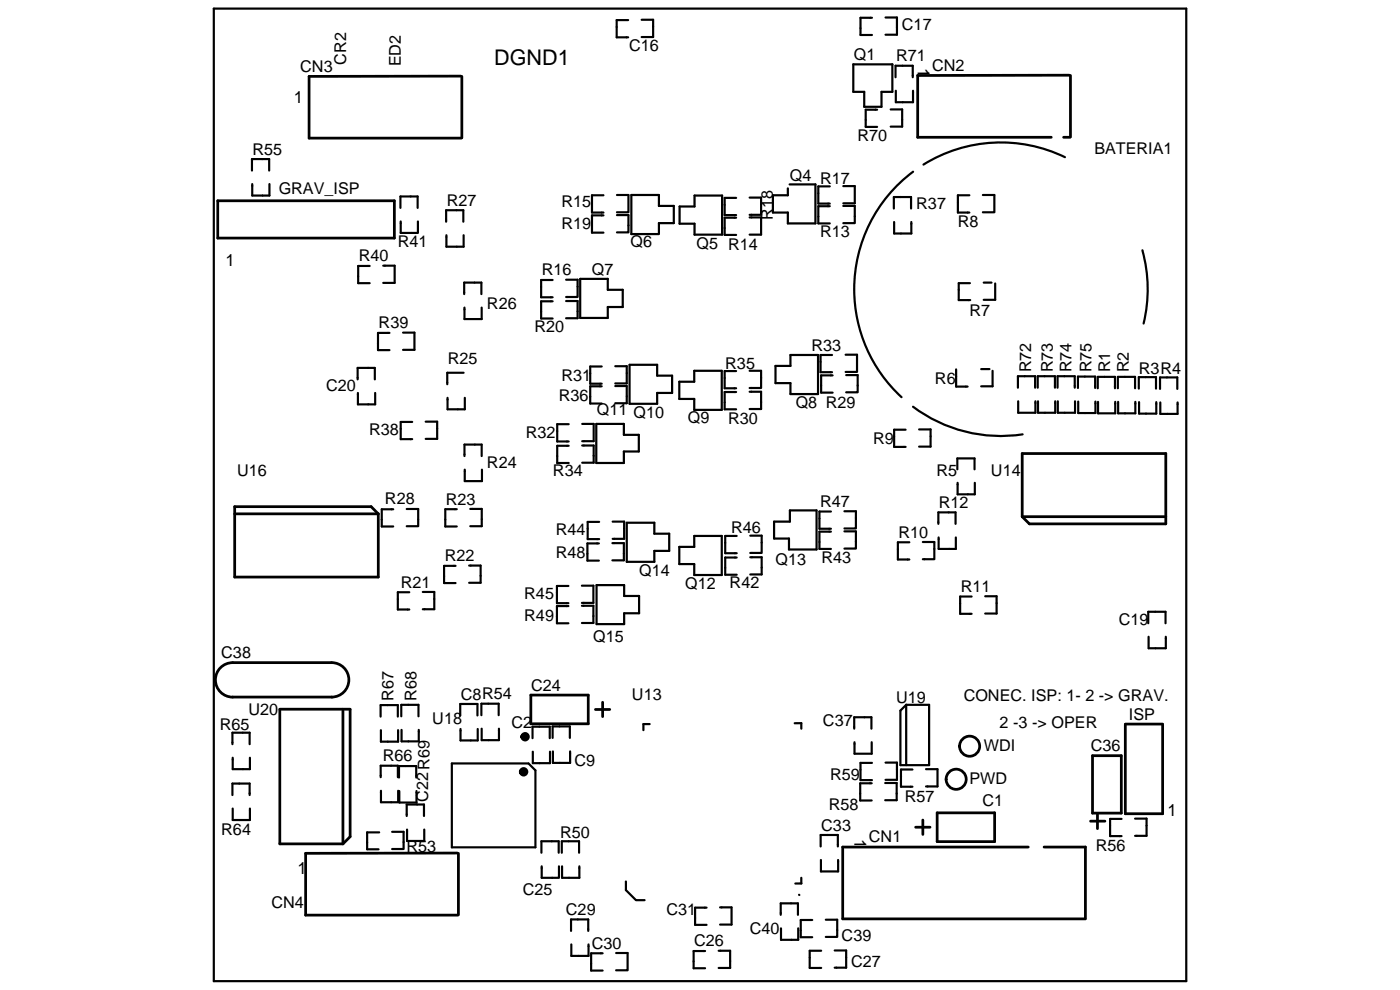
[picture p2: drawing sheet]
<svg xmlns="http://www.w3.org/2000/svg" width="420mm" height="297mm" viewBox="0 0 420 297" stroke-linecap="round" stroke-linejoin="round" font-family="sans-serif">
<g fill="none" stroke="#000" stroke-width=".65">
<path d="M188.5 6h-3.4v5.2h3.4M192.6 5.9h3.4v5.2h-3.4M261.7 5.3h-3.5v5.2h3.5M265.8 5.2h3.4v5.2h-3.4M263.2 32.9h-3.4v5.2h3.4M267.3 32.8h3.5v5.2h-3.5M268.8 23.2v-3.5h5.1v3.5M274 27.2v3.5h-5.2v-3.5M75.6 51.2v-3.5h5.2v3.5M80.9 55.2v3.5h-5.2v-3.5M181.1 58.6h-3.4v5.2h3.4M185.2 58.5h3.4v5.2h-3.4"/>
<path d="M220.9 59.4h-3.4v5.1h3.4M225 59.3h3.4v2.1v3.1h-3.4M249 55.9h-3.4v5.2h3.4M253.1 55.8h3.4v5.2h-3.4M290.9 58.6h-3.4v5.2h3.4M295 58.5h3.4v5.2h-3.4M110.9 79.8h-3.4v5.2h3.4M115 79.7h3.4v5.2h-3.4M120.2 62.4v-3.5h5.1v3.5M120.3 66.4v3.5h3.1h2v-3.5M139.1 66.5v-3.4h-5.2v3.4M139.1 70.6v3.4h-5.1v-3.4"/>
<path d="M181.1 64.6h-3.4v5.2h3.4M185.2 64.5h3.4v5.2h-3.4M220.9 65.3h-3.4v5.2h3.4M225 65.2h3.4v5.2h-3.4M249 61.9h-3.4v5.1h3.4M253.1 61.8h3.4v5.2h-3.4M268.3 62.6v-3.5h5.1v3.5M268.3 66.6v3.5h5.2v-3.5M116.9 99.9h-3.5v5.2h3.5M121 99.8h3.4v5.2h-3.4M139.4 92.3v3.4h5.2v-3.4M144.5 88.2v-3.4h-5.2v3.4"/>
<path d="M165.9 84h-3.5v5.2h3.5M165.9 90.4h-3.5v5.2h3.5M169.9 90.3h3.4v5.2h-3.4M169.9 83.9h3.4v5.2h-3.4M291.1 85h-3.4v5h3.5M295.2 84.8h2.4M298.7 85v5h-3.5M112.5 113.8v-3.4h-5.2v3.4M112.6 117.9v3.4h-5.2v-3.4M134.3 119.4v3.4h5.2v-3.4M139.1 111.8h-4.9v3.5M180.6 115.9h-3.5v5.2h3.5"/>
<path d="M180.6 110h-3.5v5.1h3.5M184.6 109.9h3.5v5.1h-3.5M184.6 115.8h3.5v5.2h-3.5M220.9 117.6h-3.4v5.2h3.4M220.9 111.3h-3.4v5.2h3.4M225 111.3h3.4v5.1h-3.4M225 117.5h3.4v5.2h-3.4M249.7 106.5h-3.4v5.2h3.4M249.9 112.6h-3.5v5.2h3.5M253.8 106.4h3.4v5.2h-3.4M253.9 112.5h3.5v5.2h-3.5M286.9 110.8v5.2h3.5"/>
<path d="M294.5 110.7h2.5M297.9 111.3v4.6h-3.4M305.5 116.3v-3.4h5.2v3.4M311.4 116.3v-3.4h5.2v3.4M317.4 116.3v-3.4h5.1v3.4M323.5 116.4v-3.4h5.2v3.4M329.4 116.5v-3.4h5.2v3.4M335.5 116.5v-3.4h5.1v3.4M341.8 116.6v-3.4h5.1v3.4M348.1 116.7v-3.5h5.2v3.5M123.7 126.6h-3.4v5.2h3.4M127.8 126.5h3.4v5.2h-3.4"/>
<path d="M144.6 136.8v-3.4h-5.2v3.4M170.7 133.8h-3.5v5.1h3.5M170.7 127.3h-3.5v5.2h3.5M174.7 127.2h3.5v5.2h-3.5M174.7 133.7h3.5v5.1h-3.5M271.8 128.9h-3.5v5.2h3.5M275.8 128.8h3.5v5.2h-3.5M305.6 120.4v3.4h5.1v-3.4M311.5 120.4v3.4h5.2v-3.4M317.5 120.4v3.4h5.1v-3.4M323.6 120.5v3.4h5.1v-3.4M329.5 120.6v3.4h5.2v-3.4"/>
<path d="M340.7 120.6v3.4h-5.1v-3.4M341.9 120.6v3.5h5.1v-3.5M348.2 120.7v3.5h5.2v-3.5M118 152.8h-3.4v5.2h3.4M122.1 152.7h3.4v3.1v2.1h-3.4M137.1 152.8h-3.5v5.2h3.5M141.1 152.7h3.5v5.2h-3.5M144.6 140.9v3.5h-5.1v-3.5M179.8 156.6h-3.4v5.2h3.4M183.9 156.5h3.4v5.2h-3.4M249.4 159.5h-3.5v5.2h3.5M249.4 153.5h-3.5v5.1h3.5"/>
<path d="M253.4 159.4h3.5v5.2h-3.5M253.4 153.4h3.5v5.2h-3.5M281.6 157.2v-3.5h5.2v3.5M287.3 140.8v-3.3h5.2v3.3M292.6 144.9v3.4h-5.2v-3.4M122.8 177.7h-3.4v5.2h3.4M126.9 177.6h3.4v5.2h-3.4M136.7 169.8h-3.4v5.1h3.4M140.8 169.7h3.4v5.2h-3.4M170.6 175.8h-3.5v5.2h3.5M174.6 175.7h3.5v5.2h-3.5M179.7 163h-3.4v5.2h3.4"/>
<path d="M183.8 163h3.4v5.1h-3.4M221.1 160.8h-3.5v5.2h3.5M221.1 167.3h-3.5v5.1h3.5M225.2 160.7h3.4v5.2h-3.4M225.2 167.2h3.4v5.2h-3.4M272.9 162.7h-3.4v5.2h3.4M277 162.6h3.4v5.2h-3.4M286.9 161.2v3.5h-5.2v-3.5M291.6 179h-3.4v5.2h3.4M295.7 178.9h3.4v5.2h-3.4M170.6 181.8h-3.5v5.2h3.5M174.6 181.8h3.5v5.1h-3.5"/>
<path d="M344.6 187v-3.4h5.2v3.4M344.7 191.1v3.4h5.2v-3.4M114.2 215v-3.4h5.2v3.4M119.5 219.1v3.4h-5.2v-3.4M120.4 214.9v-3.4h5.2v3.4M120.5 219v3.4h5.2v-3.4M143.3 214.7v-3.5h-5.2v3.5M143.4 218.7v3.5h-5.2v-3.5M144.5 214.6v-3.5h5.2v3.5M149.7 218.6v3.5h-5.1v-3.5M261.5 218.6v-3.4h-5.1v3.4M69.8 223.3v-3.5h5.1v3.5"/>
<path d="M69.8 238.5v-3.4h5.1v3.4M69.8 227.4v3.4h5.2v-3.4M114.2 233.2v-3.5h5.2v3.5M114.3 237.3v3.4h3.1h2.1v-3.4M119.7 233.3v-3.5h5.2v3.5M119.8 237.3v3.5h5.2v-3.5M135.6 229.1h23l2.1 2v23.1h-25.1zM159.8 221.5v-3.5h5.2v3.5M165.1 225.5v3.5h-5.2v-3.5M171 221.4v-3.4h-5.1v3.4M171.1 225.4v3.5h-5.2v-3.5M261.6 235h-3.4v5.2h3.4"/>
<path d="M261.6 222.7v3.4h-5.2v-3.4M261.7 228.9h-3.5v5.2h3.5M265.7 234.9h3.4v5.2h-3.4M265.8 228.8h3.4v5.2h-3.4M273.8 230.9h-3.4v5.2h3.4M277.9 230.8h3.5v5.2h-3.5M69.8 242.6v3.4h5.2v-3.4M113.8 249.7h-3.6v5.1h3.4M117.7 249.6h3.4v3.1v2h-3.4M127.2 244.8v-3.4h-5.1v3.4M127.3 248.9v3.4h-5.1v-3.4M162.5 255.9v-3.5h5.2v3.5"/>
<path d="M162.6 259.9v3.5h5.2v-3.5M173.8 255.9v-3.5h-5.2v3.5M173.9 259.9v3.5h-5.2v-3.5M251.4 254v-3.5h-5.1v3.5M251.5 258v3.5h-5.1v-3.5M336.6 245.7h-3.4v5.2h3.4M340.6 245.6h3.5v5.2h-3.5M176.5 279.3v-3.4h-5.1v3.4M212.1 272.3h-3.5v5.2h3.5M216.1 272.2h3.5v5.2h-3.5M234.3 274.5v-3.5h5.2v3.5M234.4 278.5v3.5h5.2v-3.5"/>
<path d="M243.8 276h-3.5v5.2h3.5M247.8 275.9h3.5v5.2h-3.5M176.6 283.4v3.4h-5.1v-3.4M180.9 286h-3.5v5.2h3.5M184.9 285.9h3.5v5.2h-3.5M211.6 285.3h-3.4v5.2h3.4M215.7 285.3h3.4v5.1h-3.4M246.5 285.3h-3.5v5.1h3.5M250.5 285.2h3.4v5.1h-3.4"/>
</g>
<g fill="none" stroke="#000" stroke-width=".83">
<path d="M138.3 22.8l-45.5 .1v18.5h45.6M138.6 22.9v18.5M320.9 22.6h-45.5v18.6h40.1M321.3 22.6v18.5M319.2 41.2h1.9M65.4 60.2h53v11.2h-53zM306.8 136.1h43.1v21.1h-41l-2.1-2.2zM70.4 152h41l2.1 2.2v18.9h-43.1zM70.4 154.2h43.1M306.8 155h43.1M99.5 198.8h-29.7a5.2 5.2 0 0 0-5.1 5.2 5.2 5.2 0 0 0 5.1 5.1h29.7M99.5 198.8a5.2 5.2 0 0 1 5.2 5.2 5.2 5.2 0 0 1-5.2 5.2"/>
<path d="M84 212.9v40.3h18.9M84 212.8h21.1M102.9 212.8v40.4M105.1 212.9v38.1l-2.2 2.2M159.3 208.6h17.2v8.6h-17.2zM178.7 212.9h4.3M180.9 210.7v4.3M337.7 217.3v26.9h11.2v-26.8M337.7 217.3h11.2M327.9 226.7h8.6v17.3h-8.6zM137.2 255.9l-45.5 .1v18.6h45.7M137.6 256v18.5"/>
<path d="M274.8 248.2h4.3M277 246v4.4M281.3 243.9h17.2v8.6h-17.2zM308.6 254.1h-55.7v21.6h72.8M313.3 254.1h12.4v21.6M327.3 246.4h4.3M329.4 244.3v4.3"/>
<circle cx="287" cy="233.8" r="3"/>
<circle cx="291" cy="223.9" r="3"/>
</g>
<g fill="none" stroke="#000" stroke-width=".66">
<path d="M64.2 2.6h291.8v291.8h-291.8zM256.1 19.3h11.7v8.3h-3.2v4.4h-5.2v-4.4h-3.3zM189.5 58.5h8.2v3.3h4.5v5.2h-4.5v3.2h-8.2zM237 55.3h7.7v11.7h-8.3v-3.2h-4.4v-5.2h4.4v-2.1M274 51.5a44 44 0 0 0-3.4 67.7M319.6 47.2a44 44 0 0 0-42.5 2.2M204 62h4.4v-3.3h8.3v11.7h-8.3v-3.3h-4.4zM342.9 75.1a44 44 0 0 1 .3 22M174.1 83.7h8.3v3.3h4.5v5.1h-4.5v3.3h-8.3zM188.9 109.5h8.3v3.2h4.5v5.2h-4.5v3.3h-8.3zM203.9 114.5h4.5v-3.2h8.2v11.7h-8.2v-3.3h-4.5zM232.7 109.8h4.5v-3.3h8.3v11.7h-8.3v-3.2h-4.5z"/>
<path d="M179 127.2h8.2v3.3h4.5v5h-4.5v3.4h-8.2zM274 122a43.9 43.9 0 0 0 32.9 8.3M188.1 156.8h8.3v3.3h4.4v5.2h-4.4v3.3h-8.3zM232.3 156.5h4.8v-3.4h8v11.8h-8.3v-3.3h-4.5zM179 175.6h8.3v3.2h4.5v5.2h-4.5v3.3h-8.3zM203.9 164.1h4.5v-3.3h8.2v11.7h-8.2v-3.3h-4.5zM195 217.3h-1.9v1.8M238.5 217h2v1.6M270.2 213.2l1.8-1.7h6.8v18.1h-8.6zM272 211.5v18.1M187.8 264.5v2.6l3.1 3h2.6M239.8 268.5h.1"/>
<path d="M240.5 263.4v1.7M240.5 265.1h-1.8"/>
</g>
<g fill="none" stroke="#000" stroke-width="1.6">
<circle cx="157.1" cy="231.6" r=".61"/>
<circle cx="157.6" cy="221.1" r=".61"/>
</g>
<text font-size="6.5" x="148.3" y="19.5">DGND1</text>
<g font-size="5.1">
<text x="275.4" y="20.3" transform="rotate(90 275.4 20.3)">1</text>
<text x="88.2" y="30.9">1</text>
<text x="67.7" y="79.9">1</text>
<text x="350.4" y="244.9">1</text>
<text x="256.5" y="251.7" transform="rotate(90 256.5 251.7)">1</text>
<text x="89.2" y="262.1">1</text>
</g>
<g font-size="4.9">
<text x="270.7" y="9.1">C17</text>
<text x="188.8" y="15.2">C16</text>
<text x="90.1" y="21.6">CN3</text>
<text x="103.9" y="19.5" transform="rotate(-90 103.9 19.5)">CR2</text>
<text x="120.3" y="19.9" transform="rotate(-90 120.3 19.9)">ED2</text>
<text x="256.3" y="18">Q1</text>
<text x="269" y="18.4">R71</text>
<text x="279.7" y="21.2">CN2</text>
<text x="75.8" y="46.5">R55</text>
<text x="257.3" y="42.3">R70</text>
<text x="328.4" y="46.2">BATERIA1</text>
<text x="83.6" y="58.3">GRAV_ISP</text>
<text x="237.1" y="54.4">Q4 R17</text>
<text x="134.1" y="61.8">R27</text>
<text x="168.5" y="62.1">R15</text>
<text x="275" y="62.6">R37</text>
<text x="168.5" y="68.6">R19</text>
<text x="231.9" y="66" transform="rotate(-90 231.9 66)">R18</text>
<text x="246.1" y="71.2">R13</text>
<text x="287.5" y="68.2">R8</text>
<text x="119.4" y="74.2">R41</text>
<text x="189.2" y="74.2">Q6</text>
<text x="209.1" y="74.6">Q5 R14</text>
<text x="107.7" y="78.4">R40</text>
<text x="162.6" y="82.7">R16</text>
<text x="177.6" y="82.4">Q7</text>
<text x="146.1" y="92.7">R26</text>
<text x="290.9" y="94.9">R7</text>
<text x="113.6" y="98.5">R39</text>
<text x="160.4" y="99.6">R20</text>
<text x="243.5" y="105.2">R33</text>
<text x="134.4" y="109.3">R25</text>
<text x="217.7" y="110.8">R35</text>
<text x="309.5" y="111.7" transform="rotate(-90 309.5 111.7)">R72</text>
<text x="315.9" y="111.7" transform="rotate(-90 315.9 111.7)">R73</text>
<text x="321.5" y="111.7" transform="rotate(-90 321.5 111.7)">R74</text>
<text x="327.6" y="111.7" transform="rotate(-90 327.6 111.7)">R75</text>
<text x="333.2" y="111.7" transform="rotate(-90 333.2 111.7)">R1</text>
<text x="338.8" y="111.7" transform="rotate(-90 338.8 111.7)">R2</text>
<text x="341.8" y="112.1">R3R4</text>
<text x="97.9" y="117.3">C20</text>
<text x="168.5" y="114.3">R31</text>
<text x="280.6" y="115.1">R6</text>
<text x="167.7" y="120.3">R36</text>
<text x="179.1" y="124.6">Q11 Q10</text>
<text x="238.8" y="122.5">Q8 R29</text>
<text x="110.8" y="130.7">R38</text>
<text x="157.8" y="131.5">R32</text>
<text x="206.5" y="126.8">Q9</text>
<text x="218.5" y="127.2">R30</text>
<text x="262.1" y="133.2">R9</text>
<text x="71.2" y="142.7">U16</text>
<text x="146.1" y="140.6">R24</text>
<text x="166" y="142.7">R34</text>
<text x="281" y="142.7">R5</text>
<text x="297.4" y="142.7">U14</text>
<text x="115.5" y="151.3">R28</text>
<text x="133.8" y="151.4">R23</text>
<text x="246.1" y="152.1">R47</text>
<text x="281.8" y="152.5">R12</text>
<text x="166.8" y="160.4">R44</text>
<text x="219.4" y="160">R46</text>
<text x="269.6" y="161.3">R10</text>
<text x="166.8" y="167.3">R48</text>
<text x="133.5" y="168.4">R22</text>
<text x="191.8" y="172.9">Q14</text>
<text x="232.8" y="169.4">Q13</text>
<text x="246.6" y="169">R43</text>
<text x="120.3" y="176.3">R21</text>
<text x="157.3" y="179.8">R45</text>
<text x="205.6" y="176.8">Q12</text>
<text x="219" y="176.3">R42</text>
<text x="288.3" y="177.6">R11</text>
<text x="157.3" y="186.2">R49</text>
<text x="335.8" y="187.5">C19</text>
<text x="66.4" y="197.4">C38</text>
<text x="178" y="192.7">Q15</text>
<text x="138.3" y="209.9">C8R54</text>
<text x="159.4" y="207.2">C24</text>
<text x="189.7" y="209.9">U13</text>
<text x="74.6" y="214.7">U20</text>
<text x="118.1" y="210.4" transform="rotate(-90 118.1 210.4)">R67</text>
<text x="125" y="210.4" transform="rotate(-90 125 210.4)">R68</text>
<text x="269" y="210.8">U19</text>
<text x="289.2" y="210.4">CONEC. ISP: 1- 2 -&gt; GRAV.</text>
<text x="338.8" y="216">ISP</text>
<text x="66" y="219">R65</text>
<text x="129.7" y="217.4">U18</text>
<text x="153.5" y="218.6">C2</text>
<text x="247" y="217.7">C37</text>
<text x="300" y="218.6">2 -3 -&gt; OPER</text>
<text x="295.2" y="225.4">WDI</text>
<text x="327.4" y="225.4">C36</text>
<text x="114.9" y="228.3">R66</text>
<text x="172.4" y="229.8">C9</text>
<text x="249.1" y="234.1">R59</text>
<text x="290.9" y="235.4">PWD</text>
<text x="128.5" y="240.5" transform="rotate(-90 128.5 240.5)">C22R69</text>
<text x="248.7" y="243.1">R58</text>
<text x="271.6" y="240.5">R57</text>
<text x="294.8" y="241.8">C1</text>
<text x="66.4" y="250.4">R64</text>
<text x="168.1" y="251.3">R50</text>
<text x="246.5" y="249.2">C33</text>
<text x="122" y="255.6">R53</text>
<text x="260.8" y="252.6">CN1</text>
<text x="328.9" y="255.2">R56</text>
<text x="156.9" y="268.5">C25</text>
<text x="81.5" y="272.4">CN4</text>
<text x="169.9" y="274.6">C29</text>
<text x="200" y="274.6">C31</text>
<text x="225" y="280.4">C40</text>
<text x="177.6" y="284.7">C30</text>
<text x="208.4" y="284">C26</text>
<text x="252.6" y="282.3">C39</text>
<text x="255.4" y="290.1">C27</text>
</g>
</svg>
